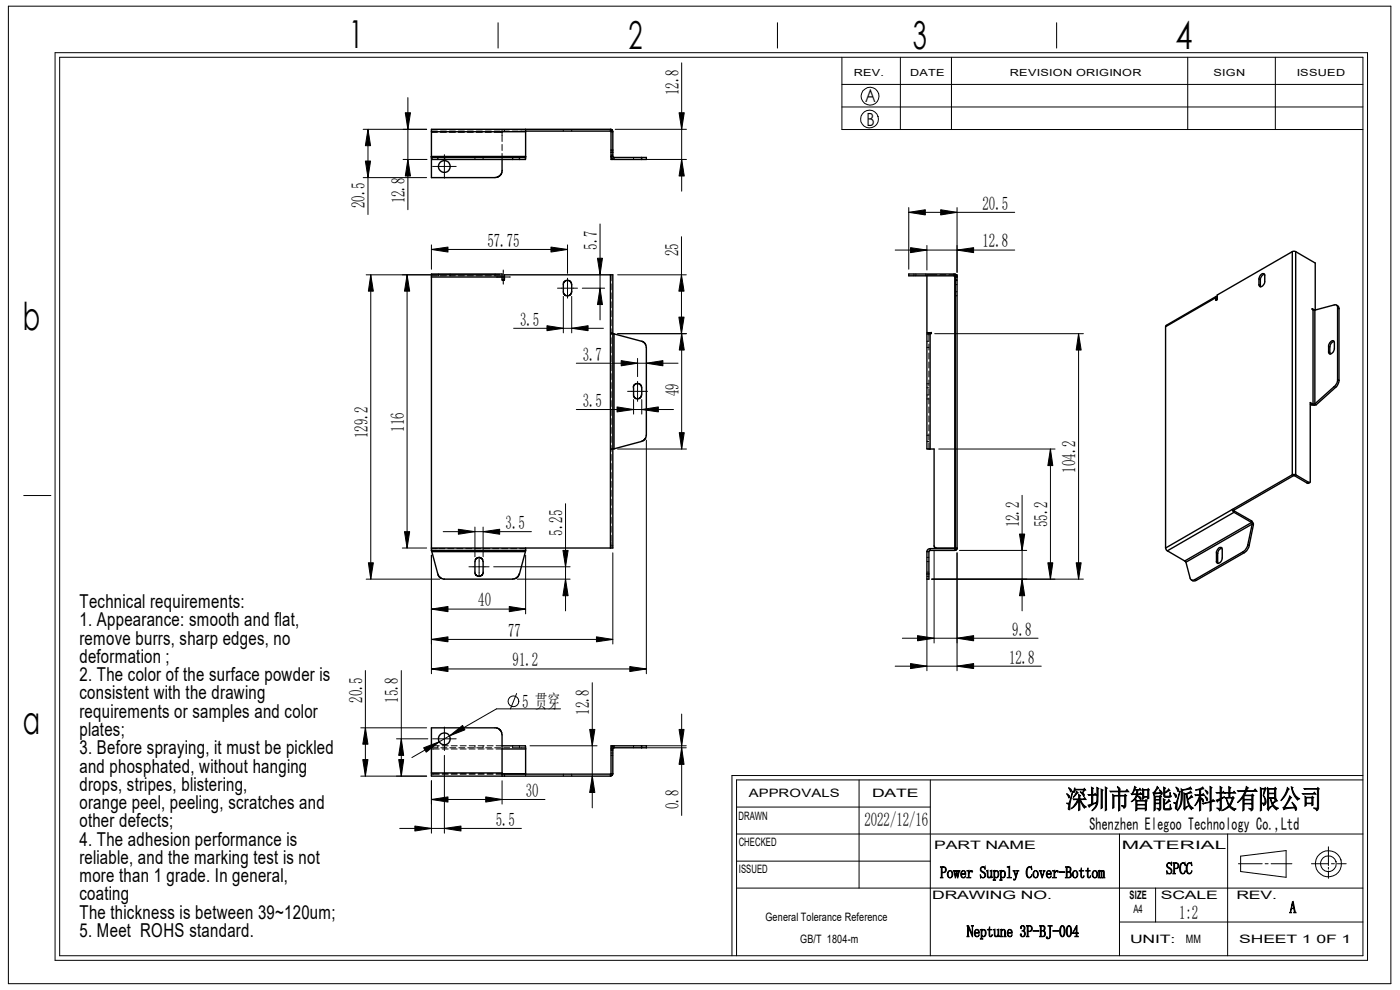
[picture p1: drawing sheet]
<svg xmlns="http://www.w3.org/2000/svg" width="297mm" height="210mm" viewBox="0 0 297 210" stroke-linecap="round" stroke-linejoin="round" font-family="sans-serif">
<g fill="none" stroke="#000" stroke-width=".21">
<path d="M1.8 1.3h293.3v207.4h-293.3zM11.7 11.2h278.4v192.5h-278.4zM12.7 12.1h276.4v190.6h-276.4zM105.7 4.8v5.4M144.6 13.3v27.3M164.9 4.8v5.4M178.6 17.9h110.5M178.6 12.1v15.4h110.5M191 12.1v15.4M201.8 12.1v15.4M224.2 4.8v5.4M252 12.1v15.4"/>
<path d="M270.6 12.1v15.4M77 37.7h13.5M77 27.4h13.5M77.5 34.2h1.1l-.5 3.5zM78.1 27.4l.5 3.5h-1.1zM78.1 27.4v18.1M85.5 33.8h5.1M86 23.9h1.1l-.6 3.5zM86.5 33.8l.6 3.5h-1.1zM86.5 20.7v23.8M91.5 27.8h1.3M91.5 28.1h1.3"/>
<path d="M91.8 35.3h5M93.4 27.8h1.3M93.4 28.1h1.3M94.3 32.8v5M95.3 27.8h1.3M95.3 28.1h1.3M97.2 27.8h1.3M97.2 28.1h1.3M99.1 27.8h1.3M99.1 28.1h1.3M100.8 33.4v.4M101 27.8h1.3"/>
<path d="M101 28.1h1.3M102.5 33.4v.4M103 27.8h1.2M103 28.1h1.2M104.9 27.8h1.2M104.9 28.1h1.6M106.5 27.4v2.6M106.5 30.6v1.3M106.5 32.6v1.2M106.8 27.8h1.2M107 27.4v.4M108.7 27.8h1.2"/>
<path d="M110.2 27.8h1.3M119.5 27.4v.4M121.3 27.4v.4M129.6 33h.4M129.6 32.9h.4M130 33.2v.6M130.5 27.4h15.1M134.4 33.4v.4M136.1 33.4v.4M137.1 33.8h8.5M144.1 23.9h1.1l-.6 3.5zM144.6 33.8l.6 3.5h-1.1z"/>
<path d="M178.6 22.7h110.5M77.7 58.3h28.3M78.7 58.3l.5 3.5h-1.1zM78.7 58.3v64.6M86.4 58.3l.5 3.5h-1.1zM86.4 58.3v57.9M91.5 52.9l3.5-.5v1.1zM91.5 51.9v5.2M91.5 58.5h1.3M91.5 52.9h28.9M93 58.1v.4M93.4 58.5h1.3"/>
<path d="M95.3 58.5h1.3M95.5 58.1v.4M97.2 58.5h1.3M99.1 58.5h1.3M101 58.5h1.3M103 58.5h1.2M104.9 58.5h1.6M105 58.1v.4M105.3 58.8h3M106.8 57.3v3M116.9 52.4l3.5 .5-3.5 .6zM120.4 51.9v6.1"/>
<path d="M120.4 59v4.2M126.7 54.8h1.1l-.5 3.5zM127.3 47.5v20.4M129.6 58.3v1.3M131 58.3h14.6M144.6 58.3l.5 3.5h-1.1zM144.6 50.2v20.6M189.9 53h25.4M192.8 45l3.5-.5v1.1zM192.8 45h22.5M192.8 44v13.1M193.2 52.5l3.4 .5-3.4 .6z"/>
<path d="M193.9 58.1v.4M194.3 58.1v.4M196.4 58.1v.4M196.6 52.1v5.2M198.8 58.3h-2.2v.2M199.4 58.3h1.3M199.6 44.5l3.4 .5-3.4 .6zM201.3 58.3h1.5M202.6 58.3v.3M202.6 59.3h.4M202.6 58.3v.5M202.6 59.5h.4"/>
<path d="M203 53l3.5-.5v1.1zM203 44v13.8M109 69.6h19M116 69.1l3.5 .5-3.5 .5zM118.3 61.1h4.2M119.5 62.9v7.7M121.3 69.6l3.5-.5v1zM121.3 62.9v7.7M122.3 77h21.5M123.5 61.1h4.8M127.3 61.1l.5 3.5h-1.1zM129.6 70.8h.7"/>
<path d="M129.6 60.2v1.3M129.6 62.1v1.3M129.6 64v1.3M129.6 65.9v1.3M129.6 67.8v1.3M129.6 69.7v1.3M129.6 71.6v1.3M129.6 73.5v1.3M129.6 75.4v1.3M129.6 77.3v1.3M129.6 79.2v1.3M129.6 70.6h.4"/>
<path d="M129.7 70.8h.1M131 70.8h14.6M131.8 76.5l3.5 .5-3.5 .6zM135.3 76v3.9M137.1 77l3.5-.5v1.1zM144 67.3h1.1l-.5 3.5zM144.6 70.8l.6 3.5h-1.1zM144.6 70.8v24.4M196.6 70.8h.5M196.6 72.4h.5M196.6 73.7h.5M197.1 70.8v1.5"/>
<path d="M197.1 73v1.3M197.1 74.9v1.3M197.1 76.8v1.3M197.1 78.7v1.3M197.3 70.8h-.2M198.3 70.8h31.5M202.6 60.4h.4M202.6 61.9h.4M202.6 62.7h.4M228.8 70.8l.6 3.5h-1.1zM228.8 70.8v52.1M122.3 86.9h20.6"/>
<path d="M129.6 95.2h.4M129.6 81.2v1.2M129.6 83.1v1.2M129.6 85v1.2M129.6 86.9v1.2M129.6 88.8v1.2M129.6 90.7v1.2M129.6 92.6v1.3M129.6 94.5v1.3M129.6 96.4v1.3M129.6 98.3v1.3M130.3 95.2h-.5"/>
<path d="M130.9 86.3l3.5 .6-3.5 .5zM131 95.2h14.6M133.1 83h4.3M134.4 84.8v3M135.3 80.9v4.2M136.1 86.9l3.6-.6v1.1zM136.1 84.8v3M137.1 93.3v49.6M144.1 91.8h1.1l-.6 3.4zM196.6 95.2h.5M196.6 82.3h.5M196.6 93.6h.5"/>
<path d="M196.6 92.3h.5M196.6 84.6h.5M196.6 81.4h.5M197.1 80.6v1.3M197.1 82.5v1.3h-.5M197.1 84.4v1.3M197.1 86.3v1.3M197.1 88.2v1.3M197.1 90.1v1.3M197.1 92v1.3M197.1 93.9v1.3M197.1 95.2h.2"/>
<path d="M199.1 95.2h24.7M222.8 95.2l.6 3.6h-1.1zM222.8 95.2v27.7M5 105.1h5.8M78.1 119.4h1.1l-.5 3.5zM85.3 116.2h5.2M85.8 112.8h1.1l-.5 3.4zM91.5 117.8v25.1M92.8 116.4h-1.3l.1 .6M93.1 116.4h1.3M94 112.8h18.7M95 116.4h1.3"/>
<path d="M96.9 116.4h1.3M97.2 112.3l3.6 .5-3.6 .5zM98.8 116.4h1.3M100.7 116.4h1.3M100.8 111.8v6.3M101.6 118.1v4.2M102.5 112.8l3.5-.5v1zM102.5 111.8v6.3M102.6 116.4h1.3M104.5 116.4h1.3M106.4 116.4h1.3M108.3 116.4h1.3"/>
<path d="M110.2 116.4h1.3v.6M111.5 117.8v12.4M119.4 116.8h1.1l-.5 3.4zM120 106.8v22.8M129.6 100.2v1.3M129.6 102.1v1.3M129.6 104v1.3M129.6 105.9v1.3M129.6 107.8v1.3M129.6 109.7v1.3M129.6 111.6v1.3M129.6 113.5v1.3"/>
<path d="M129.6 115v1.2M129.6 115.8h.4M130 117.3v19.3M196.6 119.1h.5M196.6 118.2h.5M198.2 116.8v19.6M203 117.3v25M203.5 116.8h14.3M216.3 113.3h1.1l-.6 3.5zM216.8 105.1v24.5M222.3 119.4h1.1l-.6 3.5zM228.3 119.4h1.1l-.6 3.5z"/>
<path d="M77.7 122.9h15.6M91.5 129.2l3.5-.5v1.1zM91.5 135.6l3.5-.5v1zM91.5 129.2h20M91.5 135.6h38.5M99.5 120.2h4.3M104.7 120.2h16.2M108 128.7l3.5 .5-3.5 .6zM109.7 122.9h11.2M120 122.9l.5 3.5h-1.1zM126.5 135.1l3.5 .5-3.5 .5zM191.4 135.4h28.8"/>
<path d="M194.6 134.8l3.6 .6-3.6 .5zM196.6 121.4h.5M196.6 122.8v19.5M196.6 122.3h.5M197.7 122.9h32.1M203 135.4l3.5-.6v1.1zM216.8 122.9l.6 3.5h-1.1zM76.5 154.4h14M77.5 154.4l.6 3.5h-1.1zM77.5 142.2v22.4M84.1 156.7h6.7M85.1 156.7l.5 3.5h-1z"/>
<path d="M85.1 142.2v22.4M89.9 158.6l3.3-1.2-2.8 2.2zM91.5 141.9l3.5-.5v1.1zM91.5 141.9h45.6M91.6 158.4l-.1 .5h1.7M91.6 158.2l-.1 .6M91.6 158.2v.1M91.6 158.2h1.6M91.8 156.7h5M92.9 158.2v.4h-1.3M93.5 158.6h1.3M93.8 158.9h1.3"/>
<path d="M93.8 158.2h1.3M94.3 154.2v5M95.4 156.1l2.7-2.2 .5 .9zM95.4 158.6h1.3M95.7 158.9h1.3M95.7 158.2h1.3M97.3 158.6h1.3M97.6 158.9h1.3M97.6 158.2h1.3M99.2 158.6h1.3M99.5 158.9h1.3M99.5 158.2h1.3"/>
<path d="M100.8 158.2v.4M101.1 158.6h1.3M101.4 158.9h1.3M101.4 158.2h1.3M102.5 158.2v.4M103 158.6h1.3M103.3 158.9h1.3M103.3 158.2h1.3M104.9 158.6h1.3M105.2 158.9h1.3M105.2 158.2h1.3M106.8 158.6h1.3"/>
<path d="M108.8 158.2v.4h1.2M109.6 147.1l-1.3 3.3M110.2 158.2v.4h1.3M111.5 158.2v.4M111.5 158.6v.3M112.4 158.2h14.3M118.9 150.4h-13.6l-17.9 10.3M125.1 154.7h1.1l-.6 3.5zM125.6 144.8v26.6M129.6 159.1h.4M129.6 159.7h.4M129.6 159.2h.4"/>
<path d="M130 158.3l-.2 .1-.2 .5h.4M133.6 141.4l3.5 .5-3.5 .6zM134.4 158.2v.4M136.1 158.2v.4M137.1 158.2h8.5M137.1 158.6h8.5M144.1 154.7h1l-.5 3.5zM144.6 158.6l.5 3.5h-1zM144.6 151.5v21.5M189.9 141.3h31M193.2 140.8l3.4 .5-3.4 .5zM203 141.3l3.5-.5v1z"/>
<path d="M76.5 164.6h14M77 161.1h1.1l-.6 3.5zM84.6 161.1h1l-.5 3.5zM84.8 175.7h25.8M88 175.2l3.5 .5-3.5 .6zM91.5 169.6l3.5-.6v1.1zM91.5 164.2h1.7M91.5 164.1h1.7M91.5 165.6v11.1M91.5 169.6h24.1M93.8 164.2h1.3M93.8 164.1h1.3"/>
<path d="M94.3 175.7l3.5-.5v1.1zM94.3 160.2v16.5M95.7 164.2h1.3M95.7 164.1h1.3M97.6 164.2h1.3M97.6 164.1h1.3M99.5 164.2h1.3M99.5 164.1h1.3M101.4 164.2h1.3M101.4 164.1h1.3M103 169l3.5 .6-3.5 .5zM103.3 164.2h1.3"/>
<path d="M103.3 164.1h1.3M105.2 164.2h1.3M105.2 164.1h1.3M106.5 165.6v5M111.5 164.2v.4M119.5 164.2v.4M121.3 164.2v.4M125.6 164.6l.6 3.5h-1.1zM129.6 160.2h.4M156.3 171.2h41.1M156.3 176.9h132.8M182.2 165.4v23"/>
<path d="M197.4 165.4v37.3M237.5 176.9v25.8M260.4 176.9v25.8M281.8 179.6v4M289.1 165.4h-132.8v37.3M289.1 164.5h-133.8v38.2M156.3 182.7h41.1M156.3 188.4h132.8M237.5 195.6h51.6M245.2 188.4v7.2M262.7 183.2h5.1M263.2 181.6l9.6-1.2v5.7l-9.6-1.2z"/>
<path d="M268.4 183.2h.6M269.7 183.2h4.4M278.2 183.2h3.6M281.8 184v.4M281.8 184.7v1.6M282.4 183.2h.7M283.7 183.2h1.9"/>
<circle cx="184.5" cy="25.3" r="1.89"/>
<circle cx="184.6" cy="20.4" r="1.88"/>
<circle cx="108.9" cy="148.8" r="1.14"/>
<circle cx="281.8" cy="183.2" r="1.68"/>
<circle cx="281.8" cy="183.2" r="2.78"/>
</g>
<g fill="none" stroke="#000" stroke-width=".3">
<path d="M91.5 33.2l.1 .6M91.5 33.2l.1 .2M91.5 27.9v9.8h13.5l1-.4 .4-.6 .2-.5M91.5 33.2h20M91.5 27.9h20M91.6 33.8h1.3M91.6 33.4h1.3M91.6 33.4v.4M92.9 33.8h1.4M92.9 33.4h1.4M92.9 33.4v.4M94.3 33.8h14.5"/>
<path d="M94.3 33.4v.4M94.3 33.4h14.5M106.5 33.8v2.4M108.8 33.4h1.4M108.8 33.8h1.4M108.8 33.4v.4M110.2 33.8h1.3M110.2 33.4h1.3M110.2 33.4v.4M111.5 33.4v.4M111.5 33.2v.6M111.5 33.2v.2"/>
<path d="M111.5 27.4v.5M111.5 27.9v5.3M111.5 27.8h18M129.5 27.4h-38v.5M129.5 27.4l.3 .1 .2 .4M129.5 27.8l.1 .1M129.5 27.4v.4M129.6 31.8v.5M129.6 32.3v1.5h.4M129.6 27.9v3.9M129.6 27.9h.4M129.6 31.8h.4"/>
<path d="M129.6 32.3h.4M130 31.8v.5M130 33.2l.3 .2M130 33.2h-.4a.65 .65 0 0 0 .7 .6M130 27.9v3.9M130 32.3v.9M130.3 33.4v.4M130.3 33.8h5.8M130.3 33.4h5.8M136.1 33.4h1v.4h-1M136.1 33.4v.4M91.5 58.8v-.7h15v.7"/>
<path d="M91.5 58.8h15M91.5 58.8v57.4M119.7 59.8l.4-.3h.5l.6 .6v2l-.6 .6-.8-.1-.3-.5v-2zM129.5 58.3h-22.5v1l-.2 .2-.3-.1v-.6M129.5 58.3h.5v57.9h-.5M129.5 58.3v57.9M196.6 58.5v12.1h.9M202.4 58.1l.3 .1 .3 .3v.3h-.4M202.4 58.5l.2 .3M202.4 58.1h-9.6v.4h9.6M202.4 58.1v.4M202.6 58.6v57.6"/>
<path d="M202.6 58.8v57.4M202.8 58.3h.2v57.9h-.4M267.1 59.2a.94 .94 0 0 1 1.1-1.1l.1 .4a2.2 2.2 0 0 1-.2 1.9l-.6 .4-.3-.1-.1-.3M267.1 59.2v1.2M267.1 59.2l.3 .2M267.4 59.4v1.2M268.3 58.2l-.7 .4-.2 .8M274.2 53.4h.7M274.2 53.4l-16 9.2v.8a.2 .2 0 0 1 0 .2 .2 .2 0 0 1-.3 0M274.2 53.4v47.3M274.9 53.4v47.3M274.9 53.4l4.1 2.4v9.9"/>
<path d="M130 70.8h.3M130.3 70.8l5.9 1.6 .6 .4 .3 .6v18.9l-.4 1-.6 .3M130.3 70.8v24.4M197.3 70.8h-.7v24.4h.7M197.3 70.8v24.4M197.5 70.5l.1 .2-.3 .1M247.3 69.3v46.9M257.9 63.2v.4M257.9 63.2l-10.6 6.1M257.9 63.6l.2 .1M257.9 63.2l.3 .1M258 62.9l-10.6 6.1-.1 .3"/>
<path d="M258.2 63.3v.3M258.2 62.9h-.2l-.1 .3M258.2 63.2v.1M258.2 63.3h.1M267.1 60.4l.3 .2M267.4 60.6v.2M278.4 65.5l.2 .2M278.4 65.5l.5 .3M278.4 65.5h-.1M278.6 65.7l.3 .1M278.6 65.7v20M278.9 65.8v19.9"/>
<path d="M281.9 73.4a.99 .99 0 0 1 1.1-1.1l.1 .4a2.75 2.75 0 0 1-.3 2l-.5 .4a.38 .38 0 0 1-.4-.5M281.9 73.4v1.2M281.9 74.6l.2 .2M281.9 73.4l.2 .2M282.1 74.8l.1 .3M282.1 73.6v1.2M283 72.4l-.6 .5-.3 .7M283.5 64.7l.4 .3 .2 .5M283.8 65.3a.53 .53 0 0 0-.2-.5 .53 .53 0 0 0-.6-.1l-4.1 1.1M283.8 65.3v15.2M283.8 65.3l.3 .2M284.1 65.5v15.2"/>
<path d="M130.3 95.2h-.3M134.4 82.3v-.3l.3-.5 .3-.1 .8 .1 .3 .5v1.8M134.4 82.3v1.7l.3 .4 .3 .2h.5l.4-.3 .2-.5M136.1 93.6l-5.8 1.6M197.3 95.2h.9v20.8l.4 .2h4M278 85.7l.3 .2M278.6 85.7l-.6-.3v16.7a.2 .2 0 0 1-.1 .3 .2 .2 0 0 1-.3-.1M278.6 85.7l-.3 .2M278.9 85.7h-.3M278.9 85.7l.3 .2M279.2 85.9h-.9M283 82l-4.1 3.7"/>
<path d="M283 82l.3 .2M283.3 82.2l-4.1 3.7M283.8 80.5a1.8 1.8 0 0 1-.8 1.5M283.8 80.5l.3 .2M284.1 80.7a2.19 2.19 0 0 1-.8 1.5M91.5 116.2v.6M91.5 116.8l.1 .2M91.5 116.8h20M91.5 116.2h38M91.6 117l1.3 5 .5 .6 .5 .2 14.9 .1 .9-.4 .5-.8M91.6 117h19.9M100.8 119.1v2.5l.1 .3 .4 .3h.6l.5-.3 .1-.5"/>
<path d="M100.8 119.1l.1-.4 .4-.4h.6l.4 .2 .2 .6v2.3M111.5 117l-1.3 4.8M111.5 116.2v.6M111.5 116.8v.2M196.6 117h.5M196.6 117v4.8M197.1 117v4.8M197.3 116.4a.65 .65 0 0 0-.7 .6M197.3 116.8l-.2 .2M197.3 116.4h5.3M197.3 116.8h5.3M197.3 116.4v.4"/>
<path d="M202.6 116.2h.1M202.6 116.4v.4M202.6 116.2v.2M203.1 116.2l-.2 .3-.3 .3M247.3 116.2l.3 .6M247.6 116.8l3.7 2.2M251.3 119l.3 .3M251.6 119.3l.9 3.3a.62 .62 0 0 0 1 .3M258.1 117.3a.99 .99 0 0 1 1.1-1.1l.1 2.2a.93 .93 0 0 1-1.1 1l-.1-.3M258.1 117.3v1.8M258.1 119.1l.2 .2M258.1 117.3l.2 .1"/>
<path d="M258.3 119.3l.1 .2M258.3 117.4v1.9M259.2 116.2l-.6 .5-.3 .7M261.4 108.1l.4 .6M261.4 108.1l-14.1 8.1M261.4 108.1l.3 .1M261.7 108.2l.1 .2M261.8 108.4v.3M261.8 108.7l-14.2 8.1M261.8 108.4l3.7 2.1M261.8 108.7l3.7 2.1M263.7 117.1l-10.2 5.8"/>
<path d="M263.7 117.1l.3 .1M264 117.2l-10.2 5.9M264.7 115.6a2.53 2.53 0 0 1-1 1.5M264.7 115.6l.3 .1M265 115.7a2.47 2.47 0 0 1-1 1.5M265.5 110.8l.1 .4M265.5 110.5l.3 .4 .1 .4M265.5 110.5v.3M265.5 110.8l-14.2 8.2M265.6 111.2l-14 8.1M265.6 111.2l-.9 4.4M265.6 111.2l.3 .1"/>
<path d="M265.9 111.3l-.9 4.4M274.2 100.7h.7M274.2 100.7l.2 .2M274.2 100.7l-12.8 7.4M274.4 100.9h.2M274.4 100.9l-12.7 7.3M274.6 100.9l2.7 1.6M274.9 100.7l-.3 .2M274.9 100.7l2.7 1.6M277.6 102.3l-.3 .2M277.9 102.4l-.6 .1M196.6 121.8v1.1h.5v-1.1"/>
<path d="M196.6 121.8h.5M252.7 123l.5 .2 .6-.1M253.5 122.9l.3 .2M106.5 158.2h5v.7M106.5 158.9h5M111.5 158.9v5.2M130.3 158.2l-.3 .1M130.3 158.6l-.3 .3M130.3 158.2h5.8M130.3 158.2v.4M130.3 158.6h5.8M136.1 158.2h1v.4h-1"/>
<path d="M136.1 158.2v.4M91.5 164v-9.6h13.9l.3 .1 .6 .7 .2 .7v8.1M91.5 164v.6h15M91.5 164h15M106.5 164v.6M106.5 164.2h.5M106.5 164.6h.5M106.5 164.1h5M107 164.6h22.5M107 164.2h22.5M107 164.2v.4M111.5 164.1v.1"/>
<path d="M129.5 164.2v.4M129.6 164.1l-.1 .1M129.6 164.1v-5.9h.4v5.9M129.6 164.1h.4M130 164.1l-.2 .4-.3 .1"/>
<circle cx="94.3" cy="35.3" r="1.24"/>
<circle cx="94.3" cy="156.7" r="1.26"/>
</g>
<g fill="#000">
<path d="M77.5 34.2h1.1l-.5 3.5zM78.1 27.4l.5 3.5h-1.1zM86 23.9h1.1l-.6 3.5zM86.5 33.8l.6 3.5h-1.1zM144.6 33.8l.6 3.5h-1.1zM144.1 23.9h1.1l-.6 3.5zM78.7 58.3l.5 3.5h-1.1zM86.4 58.3l.5 3.5h-1.1zM91.5 52.9l3.5-.5v1.1zM116.9 52.4l3.5 .5-3.5 .6zM126.7 54.8h1.1l-.5 3.5zM144.6 58.3l.5 3.5h-1.1z"/>
<path d="M192.8 45l3.5-.5v1.1zM193.2 52.5l3.4 .5-3.4 .6zM199.6 44.5l3.4 .5-3.4 .6zM203 53l3.5-.5v1.1zM116 69.1l3.5 .5-3.5 .5zM121.3 69.6l3.5-.5v1zM127.3 61.1l.5 3.5h-1.1zM131.8 76.5l3.5 .5-3.5 .6zM137.1 77l3.5-.5v1.1zM144 67.3h1.1l-.5 3.5zM144.6 70.8l.6 3.5h-1.1zM228.8 70.8l.6 3.5h-1.1z"/>
<path d="M130.9 86.3l3.5 .6-3.5 .5zM136.1 86.9l3.6-.6v1.1zM144.1 91.8h1.1l-.6 3.4zM222.8 95.2l.6 3.6h-1.1zM85.8 112.8h1.1l-.5 3.4zM97.2 112.3l3.6 .5-3.6 .5zM102.5 112.8l3.5-.5v1zM216.3 113.3h1.1l-.6 3.5zM78.1 119.4h1.1l-.5 3.5zM91.5 129.2l3.5-.5v1.1zM91.5 135.6l3.5-.5v1zM108 128.7l3.5 .5-3.5 .6z"/>
<path d="M120 122.9l.5 3.5h-1.1zM119.4 116.8h1.1l-.5 3.4zM126.5 135.1l3.5 .5-3.5 .5zM194.6 134.8l3.6 .6-3.6 .5zM203 135.4l3.5-.6v1.1zM216.8 122.9l.6 3.5h-1.1zM222.3 119.4h1.1l-.6 3.5zM228.3 119.4h1.1l-.6 3.5zM77.5 154.4l.6 3.5h-1.1zM85.1 156.7l.5 3.5h-1zM91.5 141.9l3.5-.5v1.1zM89.9 158.6l3.3-1.2-2.8 2.2z"/>
<path d="M95.4 156.1l2.7-2.2 .5 .9zM125.1 154.7h1.1l-.6 3.5zM133.6 141.4l3.5 .5-3.5 .6zM144.6 158.6l.5 3.5h-1zM144.1 154.7h1l-.5 3.5zM193.2 140.8l3.4 .5-3.4 .5zM203 141.3l3.5-.5v1zM77 161.1h1.1l-.6 3.5zM84.6 161.1h1l-.5 3.5zM91.5 169.6l3.5-.6v1.1zM88 175.2l3.5 .5-3.5 .6zM94.3 175.7l3.5-.5v1.1z"/>
<path d="M103 169l3.5 .6-3.5 .5zM125.6 164.6l.6 3.5h-1.1z"/>
</g>
<g font-size="8.2">
<text x="74.1" y="10.2">1</text>
<text x="133.3" y="10.4">2</text>
<text x="193.7" y="10.5">3</text>
<text x="249.4" y="10.5">4</text>
<text x="4.8" y="70">b</text>
<text x="4.9" y="155.7">a</text>
</g>
<text font-size="5.6" x="226.1" y="171.4">深圳市智能派科技有限公司</text>
<g font-size="4.1">
<text x="16.8" y="129">Technical requirements:</text>
<text x="16.8" y="132.9">1. Appearance: smooth and flat,</text>
<text x="16.8" y="136.8">remove burrs, sharp edges, no</text>
<text x="16.8" y="140.6">deformation ;</text>
<text x="16.8" y="144.5">2. The color of the surface powder is</text>
<text x="16.8" y="148.4">consistent with the drawing</text>
<text x="16.8" y="152.3">requirements or samples and color</text>
<text x="16.8" y="156.1">plates;</text>
<text x="16.8" y="160">3. Before spraying, it must be pickled</text>
<text x="16.8" y="163.9">and phosphated, without hanging</text>
<text x="16.8" y="167.8">drops, stripes, blistering,</text>
<text x="16.8" y="171.6">orange peel, peeling, scratches and</text>
<text x="16.8" y="175.5">other defects;</text>
<text x="16.8" y="179.4">4. The adhesion performance is</text>
<text x="16.8" y="183.3">reliable, and the marking test is not</text>
<text x="16.8" y="187.2">more than 1 grade. In general,</text>
<text x="16.8" y="191">coating</text>
<text x="16.8" y="194.9">The thickness is between 39~120um;</text>
<text x="16.8" y="198.8">5. Meet ROHS standard.</text>
</g>
<g font-size="4">
<text x="144" y="20.2" transform="rotate(-90 144 20.2)">12.8</text>
<text x="77.4" y="44.2" transform="rotate(-90 77.4 44.2)">20.5</text>
<text x="85.9" y="43.1" transform="rotate(-90 85.9 43.1)">12.8</text>
<text x="208.4" y="44.5">20.5</text>
<text x="103.4" y="52.4">57.75</text>
<text x="126.7" y="53" transform="rotate(-90 126.7 53)">5.7</text>
<text x="208.4" y="52.5">12.8</text>
<text x="143.9" y="54.3" transform="rotate(-90 143.9 54.3)">25</text>
<text x="110.3" y="69.1">3.5</text>
<text x="123.6" y="76.5">3.7</text>
<text x="123.6" y="86.3">3.5</text>
<text x="144" y="84.1" transform="rotate(-90 144 84.1)">49</text>
<text x="78" y="93" transform="rotate(-90 78 93)">129.2</text>
<text x="85.7" y="91.6" transform="rotate(-90 85.7 91.6)">116</text>
<text x="228.2" y="100.2" transform="rotate(-90 228.2 100.2)">104.2</text>
<text x="107.3" y="112.2">3.5</text>
<text x="119.3" y="113.6" transform="rotate(-90 119.3 113.6)">5.25</text>
<text x="216.2" y="111.9" transform="rotate(-90 216.2 111.9)">12.2</text>
<text x="222.2" y="111.8" transform="rotate(-90 222.2 111.8)">55.2</text>
<text x="101.5" y="128.7">40</text>
<text x="107.8" y="135.1">77</text>
<text x="214.8" y="134.8">9.8</text>
<text x="108.8" y="141.4">91.2</text>
<text x="214.1" y="140.8">12.8</text>
<text x="76.9" y="149.1" transform="rotate(-90 76.9 149.1)">20.5</text>
<text x="84.5" y="149.1" transform="rotate(-90 84.5 149.1)">15.8</text>
<text x="110.7" y="150.2">5 贯穿</text>
<text x="125" y="151.6" transform="rotate(-90 125 151.6)">12.8</text>
<text x="111.5" y="169">30</text>
<text x="144" y="171.6" transform="rotate(-90 144 171.6)">0.8</text>
<text x="105.2" y="175.2">5.5</text>
<text x="183.4" y="175.3">2022/12/16</text>
<text x="250.1" y="194.9">1:2</text>
</g>
<g font-size="3.9">
<text x="183.6" y="21.6">A</text>
<text x="183.8" y="26.6">B</text>
<text x="231.1" y="176">Shenzhen Elegoo Technology Co.,Ltd</text>
</g>
<g font-size="3.5">
<text x="247.4" y="185.4">SPCC</text>
<text x="199.4" y="186.3">Power Supply Cover-Bottom</text>
<text x="273.6" y="193.7">A</text>
<text x="205.1" y="198.8">Neptune 3P-BJ-004</text>
</g>
<g font-size="2.5">
<text x="156.7" y="173.9">DRAWN</text>
<text x="158.8" y="169.2">APPROVALS</text>
<text x="185" y="169.2">DATE</text>
<text x="156.7" y="179.4">CHECKED</text>
<text x="156.8" y="185.1">ISSUED</text>
<text x="198.2" y="180.1">PART NAME</text>
<text x="238" y="180.1">MATERIAL</text>
<text x="197.7" y="190.7">DRAWING NO.</text>
<text x="239.6" y="190.7">SIZE</text>
<text x="246.3" y="190.7">SCALE</text>
<text x="262.3" y="190.7">REV.</text>
<text x="162.4" y="195.3">General Tolerance Reference</text>
<text x="240.5" y="193.8">A4</text>
<text x="169.8" y="199.9">GB/T 1804-m</text>
<text x="239.7" y="199.9">UNIT:</text>
<text x="251.5" y="199.9">MM</text>
<text x="262.9" y="199.9">SHEET 1</text>
<text x="279.3" y="199.9">0F 1</text>
</g>
<g font-size="2.1">
<text x="181.1" y="16.1">REV.</text>
<text x="193.1" y="16.1">DATE</text>
<text x="214.2" y="16.1">REVISION ORIGINOR</text>
<text x="257.4" y="16.1">SIGN</text>
<text x="275.1" y="16.1">ISSUED</text>
</g>
</svg>
